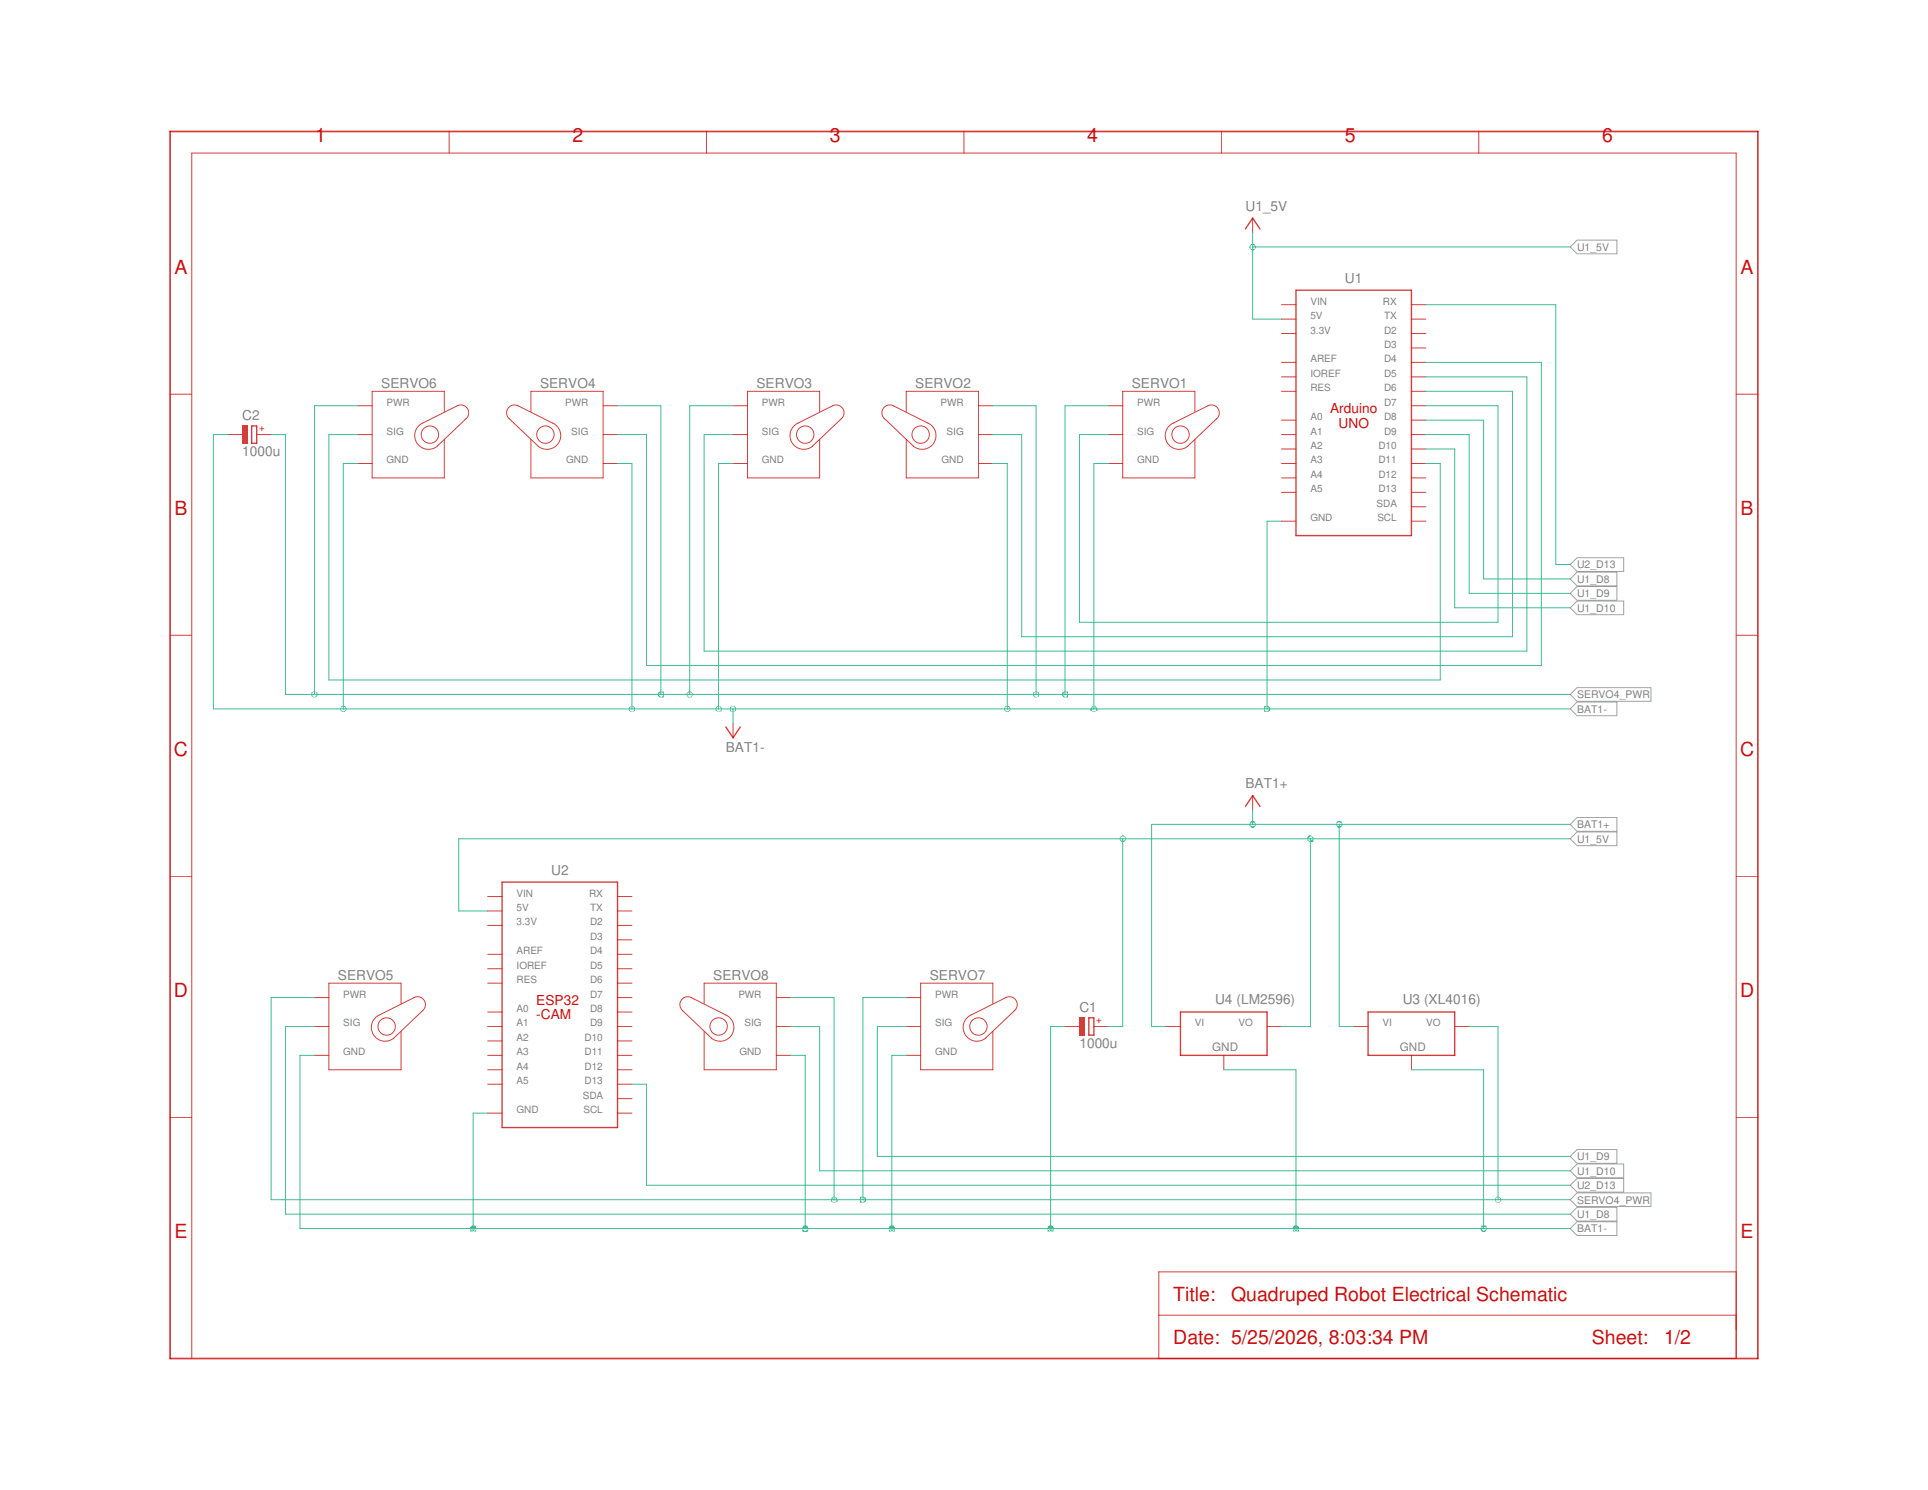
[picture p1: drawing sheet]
<svg xmlns="http://www.w3.org/2000/svg" width="279mm" height="216mm" viewBox="0 0 279 216" stroke-linecap="round" stroke-linejoin="round" font-family="sans-serif">
<path d="M24.6 19h230.1v177.8h-230.1z" fill="none" stroke="#c90d0c" stroke-width=".25"/>
<g fill="none" stroke="#c90d0c" stroke-width=".14">
<path d="M65.1 19v3.2M102.4 19v3.2M139.7 19v3.2M177 19v3.2M214.3 19v3.2M24.6 57.1h3.2M251.6 57.1h3.1M24.6 92h3.2M251.6 92h3.1M24.6 127h3.2M251.6 127h3.1M24.6 161.9h3.2"/>
<path d="M251.6 161.9h3.1M167.9 190.6h83.7M251.6 184.3h-83.7v12.5h83.7v-174.6h-223.8v174.6"/>
</g>
<path d="M36.5 61.7h.7v2.5h-.7z" fill="none" stroke="#c90d0c" stroke-width=".2"/>
<path d="M35.1 61.6h.7v2.7h-.7z" fill-rule="evenodd" fill="#c90d0c"/>
<g fill="none" stroke="#c90d0c" stroke-width=".14">
<path d="M181.5 31.6v2.1M51.8 58.8h2.1M64.4 59.6v-2.9h-10.5v12.5h10.5v-5.5M73.8 59a1.11 1.11 0 0 1 1.3-.2l5 2.5a2 2 0 0 1 .8 2.9 2 2 0 0 1-2.9 .5l-4.2-4a1.13 1.13 0 0 1 0-1.7zM76.9 59.6v-2.9h10.5v12.5h-10.5v-5.5M87.4 58.8h2.1M106.2 58.8h2.1M118.8 59.6v-2.9h-10.5v12.5h10.5v-5.5M120.7 58.8l-5 2.5a2 2 0 0 0-.9 2.9 2 2 0 0 0 3 .5l4.1-4a1.14 1.14 0 0 0 .2-1.5 1.14 1.14 0 0 0-1.4-.4M128.2 59a1.12 1.12 0 0 1 1.3-.2l5 2.5a2 2 0 0 1 .8 2.9 2 2 0 0 1-2.9 .5l-4.2-4a1.13 1.13 0 0 1 0-1.7zM131.3 59.6v-2.9h10.5v12.5h-10.5v-5.5M141.8 58.8h2.1"/>
<path d="M160.6 58.8h2.1M173.2 59.6v-2.9h-10.5v12.5h10.5v-5.5M185.7 56.7h2.1M185.7 54.6h2.1M185.7 44.2h2.1M185.7 46.2h2.1M185.7 48.3h2.1M185.7 52.5h2.1M204.5 56.7h2.1M204.5 58.8h2.1M204.5 54.6h2.1M204.5 44.2h2.1"/>
<path d="M204.5 46.2h2.1M204.5 48.3h2.1M204.5 52.5h2.1M204.5 50.4h2.1M33 63h2.1M37.2 63h2.1M51.8 63h2.1M51.8 67.2h2.1M60.6 61.8l.7-.5 5-2.5a1.14 1.14 0 0 1 1.4 .4 1.14 1.14 0 0 1-.2 1.5l-4.1 4a2 2 0 0 1-2.7-.2 2 2 0 0 1-.1-2.7zM87.4 63h2.1M87.4 67.2h2.1M106.2 63h2.1"/>
<path d="M106.2 67.2h2.1M141.8 63h2.1M141.8 67.2h2.1M160.6 63h2.1M160.6 67.2h2.1M169.4 61.8l.6-.5 5.1-2.5a1.14 1.14 0 0 1 1.4 .4 1.14 1.14 0 0 1-.2 1.5l-4.2 4a2 2 0 0 1-2.7-.2 2 2 0 0 1 0-2.7zM185.7 63h2.1M185.7 69.2h2.1M185.7 67.2h2.1M185.7 60.9h2.1M185.7 65.1h2.1M185.7 71.3h2.1"/>
<path d="M185.7 75.5h2.1M204.5 63h2.1M204.5 69.2h2.1M204.5 67.2h2.1M204.5 60.9h2.1M204.5 65.1h2.1M204.5 71.3h2.1M204.5 75.5h2.1M204.5 73.4h2.1M106.2 104.8v2.1M70.7 129.9h2.1M70.7 132h2.1"/>
<path d="M70.7 134.1h2.1M70.7 138.3h2.1M89.5 129.9h2.1M89.5 132h2.1M89.5 134.1h2.1M89.5 138.3h2.1M89.5 136.2h2.1M45.6 144.5h2.1M45.6 148.7h2.1M45.6 152.9h2.1M57.1 150.4l4.1-4a1.13 1.13 0 0 0 .3-1.5 1.13 1.13 0 0 0-1.5-.4l-5 2.6a2 2 0 0 0-.9 2.8 2 2 0 0 0 3 .5M58.1 145.4v-2.9h-10.4v12.5h10.4v-5.5"/>
<path d="M70.7 142.5h2.1M70.7 155h2.1M70.7 148.7h2.1M70.7 152.9h2.1M70.7 146.6h2.1M70.7 150.8h2.1M70.7 157.1h2.1M70.7 140.4h2.1M89.5 142.5h2.1M89.5 155h2.1M89.5 144.5h2.1M89.5 148.7h2.1"/>
<path d="M89.5 152.9h2.1M89.5 146.6h2.1M89.5 150.8h2.1M89.5 157.1h2.1M89.5 140.4h2.1M89.5 159.2h2.1M102 145.4v-2.9h10.5v12.5h-10.5v-5.5M103.1 150.4a2 2 0 0 0 2.9-.5 2 2 0 0 0-.8-2.8l-5-2.6a1.13 1.13 0 0 0-1.5 .4 1.13 1.13 0 0 0 .2 1.5l4.2 4M112.5 144.5h2.1M112.5 148.7h2.1M112.5 152.9h2.1M131.3 144.5h2.1"/>
<path d="M131.3 148.7h2.1M131.3 152.9h2.1M143.9 145.4v-2.9h-10.5v12.5h10.5v-5.5M145.8 144.5a1.15 1.15 0 0 1 1.4 .4 1.15 1.15 0 0 1-.2 1.5l-4.2 4M145.8 144.5l-5.1 2.6a2 2 0 0 0-.8 2.8 2 2 0 0 0 2.9 .5M70.7 161.3h2.1M89.5 161.3h2.1"/>
<circle cx="62.3" cy="63" r="1.26"/>
<circle cx="79" cy="63" r="1.26"/>
<circle cx="116.7" cy="63" r="1.26"/>
<circle cx="133.4" cy="63" r="1.26"/>
<circle cx="171.1" cy="63" r="1.26"/>
<circle cx="56" cy="148.7" r="1.26"/>
<circle cx="104.1" cy="148.7" r="1.26"/>
<circle cx="141.8" cy="148.7" r="1.26"/>
</g>
<path d="M180.5 33.2l1-1.6 1.1 1.6M187.8 42.1h16.7v35.5h-16.7zM105.2 105.3l1 1.6 1.1-1.6M72.8 127.8h16.7v35.6h-16.7zM157.8 147.5h.7v2.5h-.7z" fill="none" stroke="#c90d0c" stroke-width=".2"/>
<path d="M156.4 147.4h.8v2.7h-.8z" fill-rule="evenodd" fill="#c90d0c"/>
<path d="M181.5 115.3v2.1M154.3 148.7h2.1M158.5 148.7h2.1M169 148.7h2.1M177.3 152.9v2.1M183.6 148.7h2.1M196.2 148.7h2.1M204.5 152.9v2.1M210.8 148.7h2.1" fill="none" stroke="#c90d0c" stroke-width=".14"/>
<path d="M180.5 116.8l1-1.5 1.1 1.5M171.1 146.6h12.5v6.3h-12.5zM198.3 146.6h12.5v6.3h-12.5z" fill="none" stroke="#c90d0c" stroke-width=".2"/>
<path d="M33 63h-2.1v39.7h196.7M51.8 67.2h-2v35.5M89.5 67.2h2.1v35.5M106.2 67.2h-2.1v35.5M143.9 67.2h2.1v35.5M160.6 67.2h-2.1v35.5M185.7 75.5h-2.1v27.2M106.2 102.7v2.1" fill="none" stroke="#0dab76" stroke-width=".14"/>
<path d="M227.6 102.7l.9-1h5.8v2h-5.8z" fill="none" stroke="#808080" stroke-width=".14"/>
<circle cx="49.8" cy="102.7" r=".03" fill="#0dab76"/>
<circle cx="146" cy="102.7" r=".03" fill="#0dab76"/>
<path d="M45.6 152.9h-2.1v25.1h184.1M114.6 152.9h2.1v25.1M131.3 152.9h-2.1v25.1M154.3 148.7h-2v29.3M177.3 155h10.5v23M204.5 155h10.5v23M70.7 161.3h-2.1v16.7" fill="none" stroke="#0dab76" stroke-width=".14"/>
<path d="M228.5 177h5.8v2h-5.8l-.9-1z" fill="none" stroke="#808080" stroke-width=".14"/>
<path d="M51.8 58.8h-6.2v41.8M89.5 58.8h6.3v41.8M106.2 58.8h-6.2v41.8M143.9 58.8h6.2v41.8M160.6 58.8h-6.3v41.8M39.3 63h2.1v37.6h186.2" fill="none" stroke="#0dab76" stroke-width=".14"/>
<path d="M227.6 100.6l.9-1h10.8v2h-10.8z" fill="none" stroke="#808080" stroke-width=".14"/>
<circle cx="100" cy="100.6" r=".03" fill="#0dab76"/>
<path d="M45.6 144.5h-6.3v29.3h188.3M114.6 144.5h6.3v29.3M131.3 144.5h-6.3v29.3M212.9 148.7h4.2v25.1" fill="none" stroke="#0dab76" stroke-width=".14"/>
<path d="M227.6 173.8l.9-.9h10.8v1.9h-10.8z" fill="none" stroke="#808080" stroke-width=".14"/>
<path d="M181.5 33.7v12.5h4.2M206.6 52.5h16.8v43.9h-129.7v-33.4h-4.2M206.6 54.6h14.7v39.8h-119.3v-31.4h4.2M206.6 56.7h12.6v35.6h-71.1v-29.3h-4.2M206.6 58.8h10.5v31.4h-60.7v-27.2h4.2M51.8 63h-4.1v35.5h161v-31.3h-2.1M206.6 63h6.3v23h14.7M206.6 65.1h4.2v23h16.8M206.6 60.9h8.4v23h12.6M45.6 148.7h-4.2v27.2h186.2M114.6 148.7h4.2v21h108.8M131.3 148.7h-4.2v18.9h100.5" fill="none" stroke="#0dab76" stroke-width=".14"/>
<path d="M227.6 88.1l.9-1h6.8v2h-6.8zM228.5 85h5.8v2h-5.8l-.9-1zM228.5 82.9h5.8v2h-5.8l-.9-1zM227.6 169.7l.9-1h6.8v1.9h-6.8zM227.6 167.6l.9-1h5.8v2h-5.8zM227.6 175.9l.9-1h5.8v2h-5.8z" fill="none" stroke="#808080" stroke-width=".14"/>
<path d="M181.5 35.7l.1 .1z" fill-rule="evenodd" fill="#0dab76"/>
<path d="M181.5 35.8h46.1" fill="none" stroke="#0dab76" stroke-width=".14"/>
<path d="M228.5 34.8h5.8v2h-5.8l-.9-1z" fill="none" stroke="#808080" stroke-width=".14"/>
<circle cx="181.5" cy="35.8" r=".03" fill="none" stroke="#0dab76" stroke-width=".82" stroke-linecap="butt"/>
<path d="M162.7 121.5v27.2h-2.1M189.9 121.5v27.2h-4.2M227.6 121.5h-161.1v10.5h4.2" fill="none" stroke="#0dab76" stroke-width=".14"/>
<path d="M228.5 120.6h5.8v1.9h-5.8l-.9-1z" fill="none" stroke="#808080" stroke-width=".14"/>
<path d="M206.6 44.2h18.9v37.6h2.1M181.5 117.4v2M194.1 119.4v29.3h2.1M227.6 119.4h-60.7v29.3h2.1M91.6 157.1h2.1v14.6h133.9" fill="none" stroke="#0dab76" stroke-width=".14"/>
<path d="M228.5 80.8h6.8v2h-6.8l-.9-1zM228.5 118.5h5.8v1.9h-5.8l-.9-.9zM227.6 171.7l.9-.9h6.8v1.9h-6.8z" fill="none" stroke="#808080" stroke-width=".14"/>
<g font-size="2.8" fill="#c90d0c">
<text x="45.7" y="20.6">1</text>
<text x="83" y="20.6">2</text>
<text x="120.3" y="20.6">3</text>
<text x="157.6" y="20.6">4</text>
<text x="194.9" y="20.6">5</text>
<text x="232.2" y="20.6">6</text>
<text x="25.3" y="39.7">A</text>
<text x="252.2" y="39.7">A</text>
<text x="25.3" y="74.6">B</text>
<text x="252.2" y="74.6">B</text>
<text x="25.2" y="109.5">C</text>
<text x="252.2" y="109.5">C</text>
<text x="25.2" y="144.5">D</text>
<text x="252.2" y="144.5">D</text>
<text x="25.3" y="179.4">E</text>
<text x="252.2" y="179.4">E</text>
<text x="170" y="188.5">Title:</text>
<text x="178.4" y="188.5">Quadruped Robot Electrical Schematic</text>
<text x="170" y="194.8">Date: 5/25/2026, 8:03:34 PM</text>
<text x="230.7" y="194.8">Sheet:</text>
<text x="241.2" y="194.8">1/2</text>
</g>
<g font-size="2" fill="#808080">
<text x="180.5" y="30.5">U1_5V</text>
<text x="194.9" y="41">U1</text>
<text x="55.2" y="56.3">SERVO6</text>
<text x="78.3" y="56.3">SERVO4</text>
<text x="109.6" y="56.3">SERVO3</text>
<text x="132.6" y="56.3">SERVO2</text>
<text x="164" y="56.3">SERVO1</text>
<text x="35.1" y="60.9">C2</text>
<text x="35.1" y="66.1">1000u</text>
<text x="105.2" y="109">BAT1-</text>
<text x="180.5" y="114.2">BAT1+</text>
<text x="79.9" y="126.8">U2</text>
<text x="49" y="142">SERVO5</text>
<text x="103.4" y="142">SERVO8</text>
<text x="134.7" y="142">SERVO7</text>
<text x="156.4" y="146.7">C1</text>
<text x="176.1" y="145.4">U4 (LM2596)</text>
<text x="203.3" y="145.4">U3 (XL4016)</text>
<text x="156.4" y="151.9">1000u</text>
</g>
<g font-size="2" fill="#c90d0c">
<text x="192.8" y="59.8">Arduino</text>
<text x="194" y="62">UNO</text>
<text x="77.7" y="145.6">ESP32</text>
<text x="77.7" y="147.6">-CAM</text>
</g>
<g font-size="1.7" fill="#808080">
<text x="175.7" y="152.3">GND</text>
<text x="202.9" y="152.3">GND</text>
</g>
<g font-size="1.5" fill="#808080">
<text x="228.5" y="36.3">U1_5V</text>
<text x="228.5" y="82.4">U2_D13</text>
<text x="228.5" y="88.6">U1_D10</text>
<text x="228.5" y="86.5">U1_D9</text>
<text x="228.5" y="84.5">U1_D8</text>
<text x="228.5" y="101.2">SERVO4_PWR</text>
<text x="228.5" y="103.3">BAT1-</text>
<text x="228.5" y="122.1">U1_5V</text>
<text x="228.5" y="120">BAT1+</text>
<text x="228.5" y="170.2">U1_D10</text>
<text x="228.5" y="168.1">U1_D9</text>
<text x="228.5" y="172.3">U2_D13</text>
<text x="228.5" y="178.6">BAT1-</text>
<text x="228.5" y="174.4">SERVO4_PWR</text>
<text x="228.5" y="176.5">U1_D8</text>
</g>
<g font-size="1.4" fill="#808080">
<text x="189.9" y="44.1">VIN</text>
<text x="189.9" y="46.2">5V</text>
<text x="200.4" y="44.1">RX</text>
<text x="200.6" y="46.2">TX</text>
<text x="189.9" y="48.3">3.3V</text>
<text x="189.9" y="52.5">AREF</text>
<text x="200.6" y="48.3">D2</text>
<text x="200.6" y="50.4">D3</text>
<text x="200.6" y="52.5">D4</text>
<text x="56" y="58.8">PWR</text>
<text x="81.9" y="58.8">PWR</text>
<text x="110.4" y="58.8">PWR</text>
<text x="136.3" y="58.8">PWR</text>
<text x="164.8" y="58.8">PWR</text>
<text x="189.9" y="54.6">IOREF</text>
<text x="189.9" y="56.7">RES</text>
<text x="200.6" y="54.6">D5</text>
<text x="200.6" y="56.7">D6</text>
<text x="200.6" y="58.8">D7</text>
<text x="56" y="63">SIG</text>
<text x="82.8" y="63">SIG</text>
<text x="110.4" y="63">SIG</text>
<text x="137.2" y="63">SIG</text>
<text x="164.8" y="63">SIG</text>
<text x="189.9" y="60.9">A0</text>
<text x="189.9" y="63">A1</text>
<text x="189.9" y="65.1">A2</text>
<text x="199.8" y="65.1">D10</text>
<text x="200.6" y="60.9">D8</text>
<text x="200.6" y="63">D9</text>
<text x="56" y="67.1">GND</text>
<text x="82.1" y="67.1">GND</text>
<text x="110.4" y="67.1">GND</text>
<text x="136.4" y="67.1">GND</text>
<text x="164.8" y="67.1">GND</text>
<text x="189.9" y="67.1">A3</text>
<text x="189.9" y="69.2">A4</text>
<text x="189.9" y="71.3">A5</text>
<text x="199.8" y="71.3">D13</text>
<text x="199.8" y="67.1">D11</text>
<text x="199.8" y="69.2">D12</text>
<text x="189.9" y="75.5">GND</text>
<text x="199.5" y="73.4">SDA</text>
<text x="199.6" y="75.5">SCL</text>
<text x="74.9" y="129.9">VIN</text>
<text x="74.9" y="132">5V</text>
<text x="85.4" y="129.9">RX</text>
<text x="85.5" y="132">TX</text>
<text x="74.9" y="134.1">3.3V</text>
<text x="85.5" y="134.1">D2</text>
<text x="85.5" y="136.2">D3</text>
<text x="74.9" y="140.4">IOREF</text>
<text x="74.9" y="142.5">RES</text>
<text x="74.9" y="138.3">AREF</text>
<text x="85.5" y="138.3">D4</text>
<text x="85.5" y="140.4">D5</text>
<text x="85.5" y="142.5">D6</text>
<text x="49.8" y="144.5">PWR</text>
<text x="49.8" y="148.7">SIG</text>
<text x="74.9" y="146.6">A0</text>
<text x="74.9" y="148.7">A1</text>
<text x="85.5" y="144.5">D7</text>
<text x="85.5" y="146.6">D8</text>
<text x="85.5" y="148.7">D9</text>
<text x="107" y="144.5">PWR</text>
<text x="107.9" y="148.7">SIG</text>
<text x="135.5" y="144.5">PWR</text>
<text x="135.5" y="148.7">SIG</text>
<text x="173.2" y="148.7">VI</text>
<text x="179.5" y="148.7">VO</text>
<text x="200.4" y="148.7">VI</text>
<text x="206.7" y="148.7">VO</text>
<text x="49.8" y="152.9">GND</text>
<text x="74.9" y="150.8">A2</text>
<text x="74.9" y="152.9">A3</text>
<text x="74.9" y="155">A4</text>
<text x="84.7" y="150.8">D10</text>
<text x="84.7" y="152.9">D11</text>
<text x="84.7" y="155">D12</text>
<text x="107.2" y="152.9">GND</text>
<text x="135.5" y="152.9">GND</text>
<text x="74.9" y="157.1">A5</text>
<text x="74.9" y="161.3">GND</text>
<text x="84.5" y="159.2">SDA</text>
<text x="84.6" y="161.3">SCL</text>
<text x="84.7" y="157.1">D13</text>
</g>
<g font-size="1.4" fill="#c90d0c">
<text x="37.5" y="62.5">+</text>
<text x="158.9" y="148.2">+</text>
</g>
</svg>
